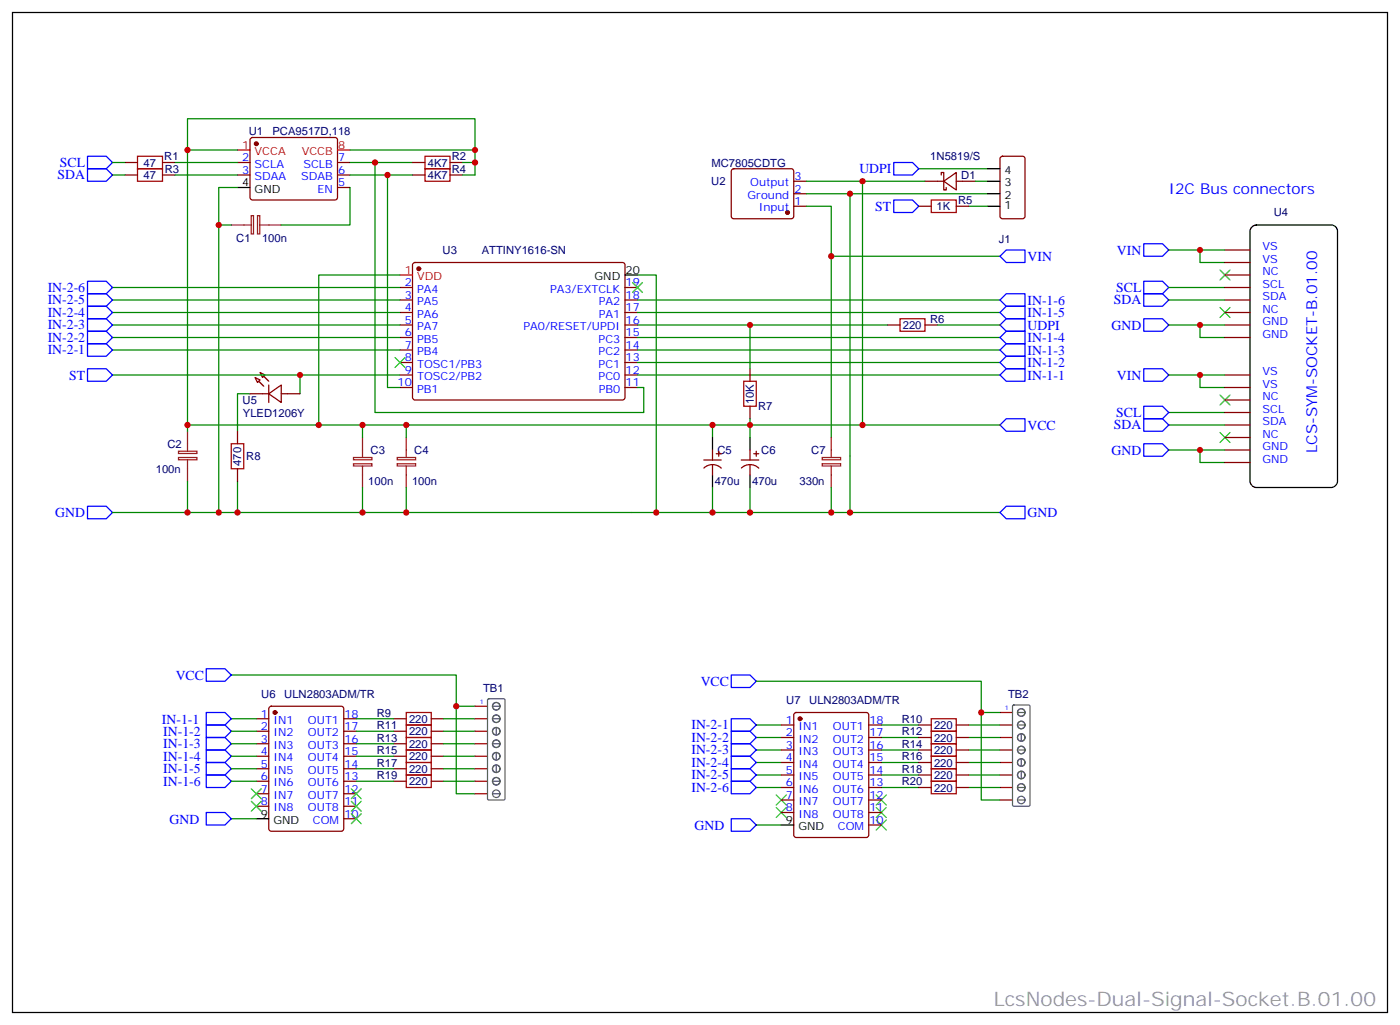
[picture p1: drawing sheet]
<svg xmlns="http://www.w3.org/2000/svg" width="395mm" height="289mm" viewBox="0 0 395 289" stroke-linecap="round" stroke-linejoin="round" font-family="sans-serif">
<g fill="none" stroke="#008700" stroke-width=".35">
<path d="M31.7 45.9h3.6M31.7 49.4h3.6M49.4 45.9h17.6M49.4 49.4h17.6M52.9 42.3v79.4M67 52.9h-5.3v91.7M67 42.3h-14.1v-8.8h81.2v15.9h-3.6M98.8 52.9v10.6h-19.4M98.8 42.3h35.3M98.8 45.9h17.6M98.8 49.4h17.6M105.8 45.9v70.5h75.9v-7h-1.8"/>
<path d="M109.4 49.4v60h3.5M130.5 45.9h3.6M227.5 58.2h7.1v14.1h47.6M227.5 51.2h15.9v68.7M227.5 54.7h12.4v89.9M239.9 54.7h38.8M243.4 51.2h17.7M259.3 47.6h19.4M273.4 58.2h5.3M275.2 51.2h3.5M61.7 63.5h3.6M112.9 77.6h-22.9v42.3h192.2"/>
<path d="M179.9 77.6h5.3v67M234.6 72.3v51.2M329.8 70.6h15.9M338.7 70.6v3.5h7M31.7 91.7h81.2M31.7 81.1h81.2M31.7 84.7h81.2M31.7 98.8h81.2M31.7 95.2h81.2M31.7 88.2h81.2M179.9 91.7h70.6M179.9 84.7h102.3"/>
<path d="M179.9 98.8h102.3M179.9 95.2h102.3M179.9 88.2h102.3M211.7 91.7v12.4M264.6 91.7h17.6M329.8 91.7h15.9M329.8 81.1h15.9M329.8 84.7h15.9M338.7 91.7v3.5h7M31.7 105.8h53M52.9 119.9h37.1M70.6 111.1h-3.6v10.6"/>
<path d="M102.3 119.9v3.6M112.9 105.8h-28.2v5.3M114.7 119.9v3.6M179.9 105.8h102.3M179.9 102.3h102.3M201.1 119.9v3.6M211.7 118.2v5.3M329.8 105.8h15.9M329.8 119.9h15.9M329.8 116.4h15.9M338.7 105.8v3.6h7M52.9 135.8v8.8"/>
<path d="M67 135.8v8.8M102.3 137.6v7M114.7 137.6v7M201.1 137.6v7M211.7 137.6v7M234.6 137.6v7M329.8 127h15.9M338.7 127v3.5h7M31.7 144.6h250.5M65.3 190.5h63.5v8.8M134.1 199.3h-5.3v24.7h5.3M213.4 192.3h63.5v8.8"/>
<path d="M65.3 202.8h7M65.3 206.4h7M65.3 209.9h7M65.3 213.4h7M65.3 217h7M100.5 202.8h10.6M100.5 206.4h10.6M100.5 209.9h10.6M100.5 213.4h10.6M100.5 217h10.6M125.2 202.8h8.9M125.2 206.4h8.9"/>
<path d="M125.2 209.9h8.9M125.2 213.4h8.9M125.2 217h8.9M213.4 218.7h7.1M213.4 215.2h7.1M213.4 211.7h7.1M213.4 208.1h7.1M213.4 204.6h7.1M248.7 218.7h10.6M248.7 215.2h10.6M248.7 211.7h10.6M248.7 208.1h10.6"/>
<path d="M248.7 204.6h10.6M273.4 218.7h8.8M273.4 215.2h8.8M273.4 211.7h8.8M273.4 208.1h8.8M273.4 204.6h8.8M282.2 201.1h-5.3v24.7h5.3M65.3 220.5h7M65.3 231.1h7M100.5 220.5h10.6M125.2 220.5h8.9M213.4 232.8h7.1"/>
<path d="M213.4 222.2h7.1M248.7 222.2h10.6M273.4 222.2h8.8"/>
</g>
<g fill="none" stroke="#a10000" stroke-width=".35">
<path d="M38.8 44.1h7.1v3.5h-7.1zM38.8 47.6h7.1v3.6h-7.1zM119.9 44.1h7.1v3.5h-7.1zM119.9 47.6h7.1v3.6h-7.1zM262.8 56.4h7.1v3.6h-7.1zM254 90h7.1v3.5h-7.1zM209.9 107.6h3.5v7.1h-3.5zM65.3 125.2h3.5v7.1h-3.5zM114.7 201.1h7v3.5h-7zM114.7 204.6h7v3.5h-7zM114.7 208.1h7v3.6h-7zM114.7 211.7h7v3.5h-7z"/>
<path d="M114.7 215.2h7v3.5h-7zM114.7 218.7h7v3.5h-7zM262.8 217h7.1v3.5h-7.1zM262.8 213.4h7.1v3.6h-7.1zM262.8 209.9h7.1v3.5h-7.1zM262.8 206.4h7.1v3.5h-7.1zM262.8 202.8h7.1v3.6h-7.1zM262.8 220.5h7.1v3.5h-7.1z"/>
</g>
<g fill="none" stroke="#870000" stroke-width=".35">
<path d="M70.8 39l.5-.2h23.2l.5 .2 .2 .5v16.5l-.7 .4h-23.5l-.4-.7v-16.2zM35.3 45.9h3.5M35.3 49.4h3.5M45.9 45.9h3.5M45.9 49.4h3.5M67 45.9h3.6M67 49.4h3.6M95.2 45.9h3.6M95.2 49.4h3.6M95.2 52.9h3.6M116.4 45.9h3.5M116.4 49.4h3.5"/>
<path d="M127 45.9h3.5M127 49.4h3.5M206.6 47.8l.5-.2h16.2l.5 .2 .2 .5v12.7l-.2 .5-.5 .2h-16.2l-.5-.2-.2-.5v-12.7zM224 51.2h3.5M224 58.2h3.5M224 54.7h3.5M259.3 58.2h3.5M261.1 51.2h5.2M265.6 49.4v-.7h.7v4.9h.8v-.7M266.3 51.2l3.6-2.5v4.9zM269.9 51.2h5.3M269.9 58.2h3.5"/>
<path d="M282.5 44.3l.4-.2h5.7l.6 .4 .1 16.5-.5 .7h-5.9l-.6-.4-.1-16.5zM116.7 74.3l.4-.2h58.9l.4 .7-.1 37.7-.6 .4-58.9-.1-.4-.6v-37.4zM345.7 70.6h7.1M345.7 74.1h7.1M345.7 77.6h7.1M112.9 91.7h3.5M112.9 81.1h3.5M112.9 84.7h3.5M112.9 88.2h3.5M112.9 95.2h3.5M112.9 98.8h3.5M176.4 91.7h3.5"/>
<path d="M176.4 81.1h3.5M176.4 84.7h3.5M176.4 88.2h3.5M176.4 95.2h3.5M176.4 98.8h3.5M250.5 91.7h3.5M261.1 91.7h3.5M345.7 91.7h7.1M345.7 81.1h7.1M345.7 84.7h7.1M345.7 88.2h7.1M345.7 95.2h7.1"/>
<path d="M70.6 111.1h5.2M72 106.5l1.4 .7-.7 .8zM73.4 105.1l1.4 .7-.7 .7zM75.8 111.1l3.6-2.4v4.9zM75.8 108.7v4.9M79.4 111.1h5.3M112.9 102.3h3.5M112.9 105.8h3.5M112.9 109.4h3.5M176.4 102.3h3.5M176.4 105.8h3.5M176.4 109.4h3.5"/>
<path d="M211.7 104.1v3.5M211.7 114.7v3.5M345.7 105.8h7.1M345.7 109.4h7.1M345.7 119.9h7.1M345.7 116.4h7.1M345.7 112.9h7.1M67 121.7v3.5M67 132.3v3.5M198.6 129.8h5M198.6 132.1a3.5 3.5 0 0 1 5 0M201.1 127v2.8"/>
<path d="M201.1 131.2v2.9M202.1 128.1h1.5M202.8 127.4v1.4M209.2 129.8h4.9M209.2 132.1a3.5 3.5 0 0 1 4.9 0M211.7 127v2.8M211.7 131.2v2.9M212.7 128.1h1.4M213.4 127.4v1.4M345.7 130.5h7.1M345.7 127h7.1M345.7 123.5h7.1"/>
<path d="M76.1 199.5l.5-.2h19.7l.7 .5v34.1l-.4 .6-20 .1-.7-.5-.1-34.1zM72.3 202.8h3.5M72.3 206.4h3.5M72.3 209.9h3.5M72.3 213.4h3.5M72.3 217h3.5M97 202.8h3.5M97 206.4h3.5M97 209.9h3.5M97 213.4h3.5M97 217h3.5M111.1 202.8h3.6"/>
<path d="M111.1 206.4h3.6M111.1 209.9h3.6M111.1 213.4h3.6M111.1 217h3.6M121.7 202.8h3.5M121.7 206.4h3.5M121.7 209.9h3.5M121.7 213.4h3.5M121.7 217h3.5M220.5 218.7h3.5M220.5 215.2h3.5M220.5 211.7h3.5"/>
<path d="M220.5 208.1h3.5M220.5 204.6h3.5M224.2 201.3l.5-.2h19.8l.6 .4 .1 34.2-.5 .6-20 .1-.6-.5-.1-34.1zM245.2 218.7h3.5M245.2 215.2h3.5M245.2 211.7h3.5M245.2 208.1h3.5M245.2 204.6h3.5M259.3 218.7h3.5M259.3 215.2h3.5M259.3 211.7h3.5M259.3 208.1h3.5"/>
<path d="M259.3 204.6h3.5M269.9 218.7h3.5M269.9 215.2h3.5M269.9 211.7h3.5M269.9 208.1h3.5M269.9 204.6h3.5M72.3 220.5h3.5M72.3 224h3.5M72.3 227.5h3.5M97 220.5h3.5M97 224h3.5M97 227.5h3.5"/>
<path d="M97 231.1h3.5M111.1 220.5h3.6M121.7 220.5h3.5M220.5 222.2h3.5M220.5 225.8h3.5M220.5 229.3h3.5M245.2 222.2h3.5M245.2 225.8h3.5M245.2 229.3h3.5M245.2 232.8h3.5M259.3 222.2h3.5M269.9 222.2h3.5"/>
</g>
<g fill="none" stroke="#00f" stroke-width=".35">
<path d="M24.7 47.6h5.3l1.7 1.8-1.7 1.8h-5.3zM24.7 44.1h5.3l1.7 1.8-1.7 1.7h-5.3zM252.2 45.9h5.3l1.8 1.7-1.8 1.8h-5.3zM252.2 56.4h5.3l1.8 1.8-1.8 1.8h-5.3zM24.7 79.4h5.3l1.7 1.7-1.7 1.8h-5.3zM282.2 72.3l1.8-1.7h5.3v3.5h-5.3zM322.8 68.8h5.3l1.7 1.8-1.7 1.7h-5.3zM322.8 79.4h5.3l1.7 1.7-1.7 1.8h-5.3zM24.7 82.9h5.3l1.7 1.8-1.7 1.7h-5.3zM24.7 86.4h5.3l1.7 1.8-1.7 1.8h-5.3zM24.7 90h5.3l1.7 1.7-1.7 1.8h-5.3zM24.7 93.5h5.3l1.7 1.7-1.7 1.8h-5.3z"/>
<path d="M24.7 97h5.3l1.7 1.8-1.7 1.7h-5.3zM282.2 91.7l1.8-1.7h5.3v3.5h-5.3zM282.2 84.7l1.8-1.8h5.3v3.5h-5.3zM282.2 88.2l1.8-1.8h5.3v3.6h-5.3zM282.2 95.2l1.8-1.7h5.3v3.5h-5.3zM282.2 98.8l1.8-1.8h5.3v3.5h-5.3zM322.8 90h5.3l1.7 1.7-1.7 1.8h-5.3zM322.8 82.9h5.3l1.7 1.8-1.7 1.7h-5.3zM24.7 104.1h5.3l1.7 1.7-1.7 1.8h-5.3zM282.2 119.9l1.8-1.7h5.3v3.5h-5.3zM282.2 102.3l1.8-1.8h5.3v3.6h-5.3zM282.2 105.8l1.8-1.7h5.3v3.5h-5.3z"/>
<path d="M322.8 104.1h5.3l1.7 1.7-1.7 1.8h-5.3zM322.8 114.7h5.3l1.7 1.7-1.7 1.8h-5.3zM322.8 118.2h5.3l1.7 1.7-1.7 1.8h-5.3zM322.8 125.2h5.3l1.7 1.8-1.7 1.8h-5.3zM24.7 142.9h5.3l1.7 1.7-1.7 1.8h-5.3zM282.2 144.6l1.8-1.7h5.3v3.5h-5.3zM58.2 188.7h5.3l1.8 1.8-1.8 1.8h-5.3zM206.4 190.5h5.3l1.7 1.8-1.7 1.7h-5.3zM58.2 201.1h5.3l1.8 1.7-1.8 1.8h-5.3zM58.2 204.6h5.3l1.8 1.8-1.8 1.7h-5.3zM58.2 208.1h5.3l1.8 1.8-1.8 1.8h-5.3zM58.2 211.7h5.3l1.8 1.7-1.8 1.8h-5.3z"/>
<path d="M58.2 215.2h5.3l1.8 1.8-1.8 1.7h-5.3zM58.2 218.7h5.3l1.8 1.8-1.8 1.7h-5.3zM206.4 217h5.3l1.7 1.7-1.7 1.8h-5.3zM206.4 213.4h5.3l1.7 1.8-1.7 1.8h-5.3zM206.4 209.9h5.3l1.7 1.8-1.7 1.7h-5.3zM206.4 206.4h5.3l1.7 1.7-1.7 1.8h-5.3zM206.4 202.8h5.3l1.7 1.8-1.7 1.8h-5.3zM58.2 229.3h5.3l1.8 1.8-1.8 1.7h-5.3zM206.4 231.1h5.3l1.7 1.7-1.7 1.8h-5.3zM206.4 220.5h5.3l1.7 1.7-1.7 1.8h-5.3z"/>
</g>
<g fill="#870000" stroke="#870000" stroke-width=".35">
<path d="M73 107.6l1.4 1.4z"/>
<path d="M74.4 106.2l1.4 1.4z"/>
<circle cx="72.3" cy="40.6" r=".53"/>
<circle cx="222.2" cy="60" r=".53"/>
<circle cx="118.2" cy="75.8" r=".53"/>
<circle cx="77.6" cy="201.1" r=".53"/>
<circle cx="225.8" cy="202.8" r=".53"/>
</g>
<path d="M67 42.3h3.6M95.2 42.3h3.6M112.9 77.6h3.5" fill="none" stroke="#f00" stroke-width=".35"/>
<g fill="none" stroke="#000" stroke-width=".35">
<path d="M3.5 3.5h388.1v282.3h-388.1zM67 52.9h3.6M278.7 58.2h3.5M278.7 54.7h3.5M278.7 51.2h3.5M278.7 47.6h3.5M176.4 77.6h3.5M353.4 64l1.1-.5h21.2a1.76 1.76 0 0 1 1.8 1.8v70.5a1.89 1.89 0 0 1-1.8 1.8h-21.2a1.89 1.89 0 0 1-1.7-1.8v-70.5zM201.1 123.5v3.5M201.1 134.1v3.5M211.7 123.5v3.5M211.7 134.1v3.5"/>
<path d="M72.3 231.1h3.5M220.5 232.8h3.5"/>
</g>
<g fill="none" stroke="#8c2424" stroke-width=".35">
<path d="M65.3 63.5h5.6M70.9 60.9h.6v5.1h-.6zM72.7 60.9h.6v5.1h-.6zM73.4 63.5h6M50.4 129.1h5.2v.7h-5.2zM50.4 127.4h5.2v.6h-5.2zM52.9 121.7v5.7M52.9 129.8v6M99.8 130.9h5.2v.6h-5.2zM99.8 129.1h5.2v.7h-5.2zM102.3 123.5v5.6M102.3 131.6v6"/>
<path d="M112.1 130.9h5.2v.6h-5.2zM112.1 129.1h5.2v.7h-5.2zM114.7 123.5v5.6M114.7 131.6v6M232.1 130.9h5.1v.6h-5.1zM232.1 129.1h5.1v.7h-5.1zM234.6 123.5v5.6M234.6 131.6v6"/>
</g>
<g fill="none" stroke="#3c3" stroke-width=".35">
<path d="M178.5 79.7l2.8 2.9M181.3 79.7l-2.8 2.9M344.3 76.2l2.8 2.8M347.1 76.2l-2.8 2.8M344.3 86.8l2.8 2.8M347.1 86.8l-2.8 2.8M111.5 100.9l2.8 2.8M114.3 100.9l-2.8 2.8M344.3 111.5l2.8 2.8M347.1 111.5l-2.8 2.8M344.3 122.1l2.8 2.8M347.1 122.1l-2.8 2.8"/>
<path d="M70.9 222.6l2.8 2.8M70.9 226.1l2.8 2.9M73.7 222.6l-2.8 2.8M73.7 226.1l-2.8 2.9M99.1 222.6l2.9 2.8M99.1 226.1l2.9 2.9M99.1 229.7l2.9 2.8M102 222.6l-2.9 2.8M102 226.1l-2.9 2.9M102 229.7l-2.9 2.8M219.1 227.9l2.8 2.8M219.1 224.4l2.8 2.8"/>
<path d="M221.9 227.9l-2.8 2.8M221.9 224.4l-2.8 2.8M247.3 231.4l2.8 2.8M247.3 227.9l2.8 2.8M247.3 224.4l2.8 2.8M250.1 231.4l-2.8 2.8M250.1 227.9l-2.8 2.8M250.1 224.4l-2.8 2.8"/>
</g>
<g fill="none" stroke="#900" stroke-width=".35">
<path d="M134.1 199.3h3.5M134.1 202.8h3.5M134.1 206.4h3.5M134.1 209.9h3.5M134.1 213.4h3.5M134.1 217h3.5M282.2 201.1h3.6M282.2 204.6h3.6M282.2 208.1h3.6M282.2 211.7h3.6M282.2 215.2h3.6M282.2 218.7h3.6"/>
<path d="M134.1 220.5h3.5M134.1 224h3.5M282.2 222.2h3.6M282.2 225.8h3.6"/>
</g>
<g fill="none" stroke="#666" stroke-width=".35">
<path d="M137.6 197.4l.3-.2h4.3l.3 .4v27.8l-.3 .4h-4.3l-.3-.4zM139 199.3h2.1M285.8 199.1l.3-.1h4.2l.4 .3v27.9l-.4 .3h-4.2l-.3-.3zM139 202.8h2.1M139 209.9h2.1M140.1 205.3v2.1M140.1 212.4v2.1M140.1 215.9v2.1M287.2 201.1h2.1M287.2 204.6h2.1M287.2 211.7h2.1M288.2 207.1v2.1"/>
<path d="M288.2 214.1v2.2M288.2 217.7v2.1M139 220.5h2.1M139 224h2.1M287.2 222.2h2.1M287.2 225.8h2.1"/>
<circle cx="140.1" cy="199.3" r="1.06"/>
<circle cx="140.1" cy="209.9" r="1.06"/>
<circle cx="140.1" cy="213.4" r="1.06"/>
<circle cx="140.1" cy="202.8" r="1.06"/>
<circle cx="140.1" cy="217" r="1.06"/>
<circle cx="140.1" cy="206.4" r="1.06"/>
<circle cx="288.2" cy="218.7" r="1.06"/>
<circle cx="288.2" cy="204.6" r="1.06"/>
<circle cx="288.2" cy="201.1" r="1.06"/>
<circle cx="288.2" cy="215.2" r="1.06"/>
<circle cx="288.2" cy="208.1" r="1.06"/>
<circle cx="288.2" cy="211.7" r="1.06"/>
<circle cx="140.1" cy="224" r="1.06"/>
<circle cx="140.1" cy="220.5" r="1.06"/>
<circle cx="288.2" cy="225.8" r="1.06"/>
<circle cx="288.2" cy="222.2" r="1.06"/>
</g>
<g fill="#c00">
<circle cx="338.7" cy="70.6" r=".88"/>
<circle cx="338.7" cy="105.8" r=".88"/>
<circle cx="338.7" cy="91.7" r=".88"/>
<circle cx="338.7" cy="127" r=".88"/>
<circle cx="201.1" cy="144.6" r=".88"/>
<circle cx="211.7" cy="144.6" r=".88"/>
<circle cx="234.6" cy="144.6" r=".88"/>
<circle cx="61.7" cy="144.6" r=".88"/>
<circle cx="67" cy="144.6" r=".88"/>
<circle cx="52.9" cy="144.6" r=".88"/>
<circle cx="61.7" cy="63.5" r=".88"/>
<circle cx="128.8" cy="199.3" r=".88"/>
<circle cx="276.9" cy="201.1" r=".88"/>
<circle cx="201.1" cy="119.9" r=".88"/>
<circle cx="211.7" cy="119.9" r=".88"/>
<circle cx="52.9" cy="119.9" r=".88"/>
<circle cx="105.8" cy="45.9" r=".88"/>
<circle cx="109.4" cy="49.4" r=".88"/>
<circle cx="52.9" cy="42.3" r=".88"/>
<circle cx="84.7" cy="105.8" r=".88"/>
<circle cx="90" cy="119.9" r=".88"/>
<circle cx="239.9" cy="144.6" r=".88"/>
<circle cx="243.4" cy="119.9" r=".88"/>
<circle cx="243.4" cy="51.2" r=".88"/>
<circle cx="239.9" cy="54.7" r=".88"/>
<circle cx="234.6" cy="72.3" r=".88"/>
<circle cx="102.3" cy="119.9" r=".88"/>
<circle cx="134.1" cy="45.9" r=".88"/>
<circle cx="134.1" cy="42.3" r=".88"/>
<circle cx="102.3" cy="144.6" r=".88"/>
<circle cx="185.2" cy="144.6" r=".88"/>
<circle cx="114.7" cy="119.9" r=".88"/>
<circle cx="114.7" cy="144.6" r=".88"/>
<circle cx="211.7" cy="91.7" r=".88"/>
</g>
<text font-size="5.6" fill="#999" x="280.5" y="284">LcsNodes-Dual-Signal-Socket.B.01.00</text>
<g font-size="4.2" fill="#00f">
<text x="329.8" y="54.7">I2C Bus connectors</text>
<text x="371.7" y="127.9" transform="rotate(-90 371.7 127.9)">LCS-SYM-SOCKET-B.01.00</text>
</g>
<g font-size="3.9" fill="#00f">
<text x="16.9" y="47.1">SCL</text>
<text x="16.3" y="50.6">SDA</text>
<text x="242.5" y="48.9">UDPI</text>
<text x="247" y="59.5">ST</text>
<text x="315.2" y="71.8">VIN</text>
<text x="290" y="73.7">VIN</text>
<text x="13.5" y="82.4">IN-2-6</text>
<text x="315" y="82.4">SCL</text>
<text x="13.5" y="85.9">IN-2-5</text>
<text x="13.5" y="89.5">IN-2-4</text>
<text x="290" y="86">IN-1-6</text>
<text x="290" y="89.5">IN-1-5</text>
<text x="314.4" y="85.9">SDA</text>
<text x="13.5" y="93">IN-2-3</text>
<text x="290" y="93.1">UDPI</text>
<text x="313.7" y="93">GND</text>
<text x="13.5" y="96.5">IN-2-2</text>
<text x="13.5" y="100">IN-2-1</text>
<text x="290" y="96.6">IN-1-4</text>
<text x="290" y="100.1">IN-1-3</text>
<text x="19.5" y="107.1">ST</text>
<text x="290" y="103.6">IN-1-2</text>
<text x="290" y="107.2">IN-1-1</text>
<text x="315.2" y="107.1">VIN</text>
<text x="315" y="117.7">SCL</text>
<text x="290" y="121.3">VCC</text>
<text x="314.4" y="121.2">SDA</text>
<text x="313.7" y="128.3">GND</text>
<text x="15.6" y="145.9">GND</text>
<text x="290" y="145.9">GND</text>
<text x="49.6" y="191.8">VCC</text>
<text x="197.8" y="193.5">VCC</text>
<text x="45.7" y="204.2">IN-1-1</text>
<text x="46.1" y="207.6">IN-1-2</text>
<text x="195.2" y="209.4">IN-2-2</text>
<text x="195.2" y="205.9">IN-2-1</text>
<text x="46.1" y="211.2">IN-1-3</text>
<text x="46.1" y="214.7">IN-1-4</text>
<text x="195.2" y="212.9">IN-2-3</text>
<text x="46.1" y="218.2">IN-1-5</text>
<text x="46.1" y="221.8">IN-1-6</text>
<text x="195.2" y="220">IN-2-5</text>
<text x="195.2" y="216.5">IN-2-4</text>
<text x="195.2" y="223.5">IN-2-6</text>
<text x="47.8" y="232.4">GND</text>
<text x="196" y="234.2">GND</text>
</g>
<g font-size="3.2" fill="#f00">
<text x="68.4" y="42">1</text>
<text x="95.4" y="42">8</text>
<text x="71.9" y="43.7">VCCA</text>
<text x="85.2" y="43.7">VCCB</text>
<text x="114.2" y="77.3">1</text>
<text x="117.7" y="79">VDD</text>
</g>
<g font-size="3.2" fill="#000080">
<text x="70.2" y="38.2">U1</text>
<text x="76.9" y="38.2">PCA9517D,118</text>
<text x="40.5" y="47">47</text>
<text x="46.4" y="45.2">R1</text>
<text x="120.7" y="47">4K7</text>
<text x="127.5" y="45.2">R2</text>
<text x="200.8" y="47">MC7805CDTG</text>
<text x="262.6" y="45.2">1N5819/S</text>
<text x="40.5" y="50.5">47</text>
<text x="46.5" y="48.8">R3</text>
<text x="120.7" y="50.5">4K7</text>
<text x="127.5" y="48.8">R4</text>
<text x="200.7" y="52.3">U2</text>
<text x="271.3" y="50.5">D1</text>
<text x="264.3" y="59.3">1K</text>
<text x="270.4" y="57.6">R5</text>
<text x="359.5" y="61.1">U4</text>
<text x="66.7" y="68.2">C1</text>
<text x="73.9" y="68.2">100n</text>
<text x="124.9" y="71.7">U3</text>
<text x="135.9" y="71.7">ATTINY1616-SN</text>
<text x="281.9" y="68.5">J1</text>
<text x="254.8" y="92.9">220</text>
<text x="262.5" y="91.1">R6</text>
<text x="68.5" y="114">U5</text>
<text x="68.6" y="117.5">YLED1206Y</text>
<text x="212.8" y="114.1" transform="rotate(-90 212.8 114.1)">10K</text>
<text x="213.9" y="115.8">R7</text>
<text x="47.3" y="126.4">C2</text>
<text x="68.1" y="131.5" transform="rotate(-90 68.1 131.5)">470</text>
<text x="69.5" y="129.9">R8</text>
<text x="104.6" y="128.1">C3</text>
<text x="116.9" y="128.1">C4</text>
<text x="202.5" y="128.1">C5</text>
<text x="214.9" y="128.1">C6</text>
<text x="229" y="128.1">C7</text>
<text x="44" y="133.4">100n</text>
<text x="103.9" y="136.9">100n</text>
<text x="116.3" y="136.9">100n</text>
<text x="201.7" y="136.9">470u</text>
<text x="212.3" y="136.9">470u</text>
<text x="225.6" y="137">330n</text>
<text x="73.7" y="196.9">U6</text>
<text x="80.2" y="196.9">ULN2803ADM/TR</text>
<text x="136.3" y="195.2">TB1</text>
<text x="284.5" y="196.9">TB2</text>
<text x="106.3" y="202.2">R9</text>
<text x="221.9" y="198.7">U7</text>
<text x="228.4" y="198.7">ULN2803ADM/TR</text>
<text x="254.5" y="204">R10</text>
<text x="106.3" y="205.7">R11</text>
<text x="106.3" y="209.3">R13</text>
<text x="115.4" y="204">220</text>
<text x="115.4" y="207.5">220</text>
<text x="254.5" y="207.5">R12</text>
<text x="263.6" y="209.3">220</text>
<text x="263.6" y="205.8">220</text>
<text x="106.3" y="212.8">R15</text>
<text x="115.4" y="211.1">220</text>
<text x="115.4" y="214.6">220</text>
<text x="254.5" y="214.6">R16</text>
<text x="254.5" y="211">R14</text>
<text x="263.6" y="212.8">220</text>
<text x="106.3" y="216.3">R17</text>
<text x="106.3" y="219.9">R19</text>
<text x="115.4" y="218.1">220</text>
<text x="115.4" y="221.6">220</text>
<text x="254.5" y="221.6">R20</text>
<text x="254.5" y="218.1">R18</text>
<text x="263.6" y="219.9">220</text>
<text x="263.6" y="216.3">220</text>
<text x="263.6" y="223.4">220</text>
</g>
<g font-size="3.2" fill="#00f">
<text x="68.4" y="45.5">2</text>
<text x="71.9" y="47.3">SCLA</text>
<text x="85.6" y="47.3">SCLB</text>
<text x="95.4" y="45.5">7</text>
<text x="68.4" y="49">3</text>
<text x="71.9" y="50.8">SDAA</text>
<text x="85" y="50.8">SDAB</text>
<text x="95.4" y="52.6">5</text>
<text x="95.4" y="49">6</text>
<text x="211.7" y="52.6">Output</text>
<text x="224.2" y="50.8">3</text>
<text x="89.6" y="54.3">EN</text>
<text x="211" y="56.1">Ground</text>
<text x="214.1" y="59.6">Input</text>
<text x="224.2" y="57.9">1</text>
<text x="224.2" y="54.3">2</text>
<text x="356.3" y="70.6">VS</text>
<text x="356.3" y="74.1">VS</text>
<text x="356.3" y="77.6">NC</text>
<text x="114.2" y="80.8">2</text>
<text x="117.7" y="82.6">PA4</text>
<text x="155.2" y="82.6">PA3/EXTCLK</text>
<text x="176.6" y="80.8">19</text>
<text x="356.3" y="81.1">SCL</text>
<text x="114.2" y="84.3">3</text>
<text x="114.2" y="87.8">4</text>
<text x="117.7" y="86.1">PA5</text>
<text x="117.7" y="89.6">PA6</text>
<text x="169" y="89.6">PA1</text>
<text x="169" y="86.1">PA2</text>
<text x="176.6" y="87.8">17</text>
<text x="176.6" y="84.3">18</text>
<text x="356.3" y="88.2">NC</text>
<text x="356.3" y="84.7">SDA</text>
<text x="114.2" y="91.4">5</text>
<text x="114.2" y="94.9">6</text>
<text x="117.7" y="93.1">PA7</text>
<text x="147.7" y="93.1">PA0/RESET/UPDI</text>
<text x="176.6" y="94.9">15</text>
<text x="176.6" y="91.4">16</text>
<text x="356.3" y="95.2">GND</text>
<text x="356.3" y="91.7">GND</text>
<text x="114.2" y="98.4">7</text>
<text x="114.2" y="102">8</text>
<text x="117.7" y="96.7">PB5</text>
<text x="117.7" y="100.2">PB4</text>
<text x="168.9" y="100.2">PC2</text>
<text x="168.9" y="96.7">PC3</text>
<text x="176.6" y="102">13</text>
<text x="176.6" y="98.4">14</text>
<text x="114.2" y="105.5">9</text>
<text x="117.7" y="103.7">TOSC1/PB3</text>
<text x="117.7" y="107.2">TOSC2/PB2</text>
<text x="168.9" y="107.2">PC0</text>
<text x="168.9" y="103.7">PC1</text>
<text x="176.6" y="105.5">12</text>
<text x="356.3" y="105.8">VS</text>
<text x="112.2" y="109">10</text>
<text x="117.7" y="110.8">PB1</text>
<text x="169" y="110.8">PB0</text>
<text x="176.6" y="109">11</text>
<text x="356.3" y="109.4">VS</text>
<text x="356.3" y="112.9">NC</text>
<text x="356.3" y="116.4">SCL</text>
<text x="356.3" y="119.9">SDA</text>
<text x="356.3" y="123.5">NC</text>
<text x="356.3" y="127">GND</text>
<text x="356.3" y="130.5">GND</text>
<text x="73.7" y="202.5">1</text>
<text x="97.2" y="202.5">18</text>
<text x="73.7" y="206">2</text>
<text x="73.7" y="209.6">3</text>
<text x="77.2" y="204.3">IN1</text>
<text x="77.2" y="207.8">IN2</text>
<text x="86.9" y="207.8">OUT2</text>
<text x="86.9" y="204.3">OUT1</text>
<text x="97.2" y="209.6">16</text>
<text x="97.2" y="206">17</text>
<text x="221.8" y="204.3">1</text>
<text x="221.8" y="207.8">2</text>
<text x="225.3" y="206">IN1</text>
<text x="225.3" y="209.6">IN2</text>
<text x="235.1" y="209.6">OUT2</text>
<text x="235.1" y="206">OUT1</text>
<text x="245.4" y="207.8">17</text>
<text x="245.4" y="204.3">18</text>
<text x="73.7" y="213.1">4</text>
<text x="77.2" y="211.3">IN3</text>
<text x="77.2" y="214.8">IN4</text>
<text x="86.9" y="214.8">OUT4</text>
<text x="86.9" y="211.3">OUT3</text>
<text x="97.2" y="213.1">15</text>
<text x="221.8" y="211.3">3</text>
<text x="221.8" y="214.8">4</text>
<text x="225.3" y="213.1">IN3</text>
<text x="235.1" y="213.1">OUT3</text>
<text x="245.4" y="214.8">15</text>
<text x="245.4" y="211.3">16</text>
<text x="73.7" y="216.6">5</text>
<text x="73.7" y="220.1">6</text>
<text x="77.2" y="218.4">IN5</text>
<text x="77.2" y="221.9">IN6</text>
<text x="86.9" y="221.9">OUT6</text>
<text x="86.9" y="218.4">OUT5</text>
<text x="97.2" y="220.1">13</text>
<text x="97.2" y="216.6">14</text>
<text x="221.8" y="218.4">5</text>
<text x="221.8" y="221.9">6</text>
<text x="225.3" y="216.6">IN4</text>
<text x="225.3" y="220.1">IN5</text>
<text x="235.1" y="220.1">OUT5</text>
<text x="235.1" y="216.6">OUT4</text>
<text x="245.4" y="221.9">13</text>
<text x="245.4" y="218.4">14</text>
<text x="73.7" y="223.7">7</text>
<text x="73.7" y="227.2">8</text>
<text x="77.2" y="225.4">IN7</text>
<text x="86.9" y="225.4">OUT7</text>
<text x="97.2" y="227.2">11</text>
<text x="97.2" y="223.7">12</text>
<text x="221.8" y="225.4">7</text>
<text x="225.3" y="223.7">IN6</text>
<text x="225.3" y="227.2">IN7</text>
<text x="235.1" y="227.2">OUT7</text>
<text x="235.1" y="223.7">OUT6</text>
<text x="245.4" y="225.4">12</text>
<text x="77.2" y="229">IN8</text>
<text x="86.9" y="229">OUT8</text>
<text x="88.3" y="232.5">COM</text>
<text x="97.2" y="230.7">10</text>
<text x="221.8" y="229">8</text>
<text x="225.3" y="230.7">IN8</text>
<text x="235.1" y="230.7">OUT8</text>
<text x="245.4" y="232.5">10</text>
<text x="245.4" y="229">11</text>
<text x="236.5" y="234.2">COM</text>
</g>
<g font-size="3.2">
<text x="68.4" y="52.6">4</text>
<text x="283.5" y="52.6">3</text>
<text x="283.5" y="49">4</text>
<text x="71.9" y="54.3">GND</text>
<text x="283.5" y="58.9">1</text>
<text x="283.5" y="56.1">2</text>
<text x="176.6" y="77.3">20</text>
<text x="167.8" y="79">GND</text>
<text x="73.7" y="230.7">9</text>
<text x="77.2" y="232.5">GND</text>
<text x="221.8" y="232.5">9</text>
<text x="225.3" y="234.2">GND</text>
</g>
<g font-size="1.8" fill="#00f">
<text x="135.4" y="198.6">1</text>
<text x="283.6" y="200.4">1</text>
</g>
</svg>
